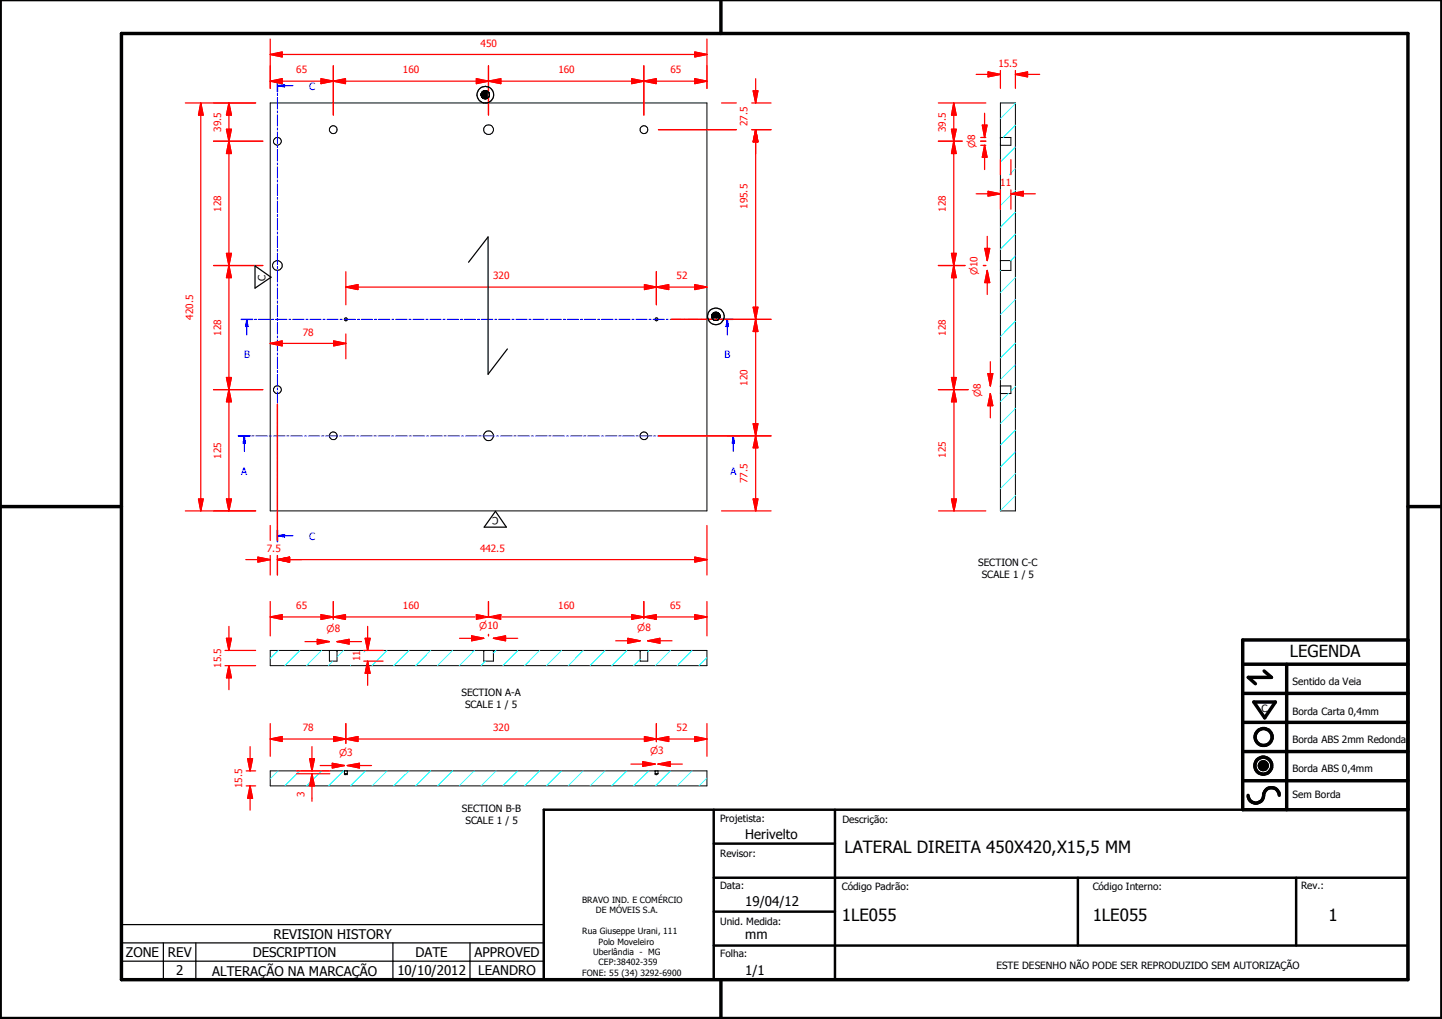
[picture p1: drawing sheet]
<svg xmlns="http://www.w3.org/2000/svg" width="297mm" height="210mm" viewBox="0 0 297 210" stroke-linecap="round" stroke-linejoin="round" font-family="sans-serif">
<g fill="none" stroke="#000" stroke-width=".21">
<path d="M99.1 19.3l.1-.1-.1 .6zM99.1 19.3v.5zM99.1 19.3v.4zM99.1 19.3v.3zM99.1 19.4v.2zM99.2 19.1v.8zM99.2 19.2v.7zM99.3 19l.1-.1-.1 1.1zM99.3 19v1zM99.3 19l-.1 .9zM99.4 18.9v1.2zM99.4 18.9v1.3z"/>
<path d="M99.5 18.8v1.4zM99.5 18.8v1.5zM99.6 18.8l.1-.1-.1 1.6zM99.6 18.8l-.1 1.5zM99.7 18.7v1.6zM99.7 18.7v1.6h-.1zM99.8 18.7v1.6zM99.8 18.7l-.1 1.6zM99.9 18.7h.1l-.1 1.7zM99.9 18.7v1.7zM100 18.7v1.7h-.1zM100 18.7v1.7z"/>
<path d="M100 18.7h.2l-.2 1.7zM100.2 18.7v1.6l-.2 .1zM100.2 18.7v1.6zM100.3 18.8l-.1 1.5zM100.3 18.8h.1l-.1 1.5zM100.4 18.8v1.5h-.1zM100.4 18.8v1.5zM100.5 18.8l-.1 1.5zM100.5 18.8v1.4zM100.5 18.9v1.3zM100.6 18.9l-.1 1.3zM100.6 18.9v1.2z"/>
<path d="M100.7 19l-.1 1.1zM100.7 19v1zM100.7 19.1v.9zM100.7 19.1v.8zM100.7 19.2v.7zM100.8 19.3l-.1 .6zM100.8 19.3v.5zM100.8 19.3v.4zM100.8 19.4v.3zM100.8 19.4v.2zM55.7 21.2h89.9v84h-89.9zM206.1 28.3h.1"/>
<path d="M206.1 28.3h2.1v1.6h-2.1M206.1 21.2h3.1v84h-3.1zM206.1 53.7h2.1v2h-2.1M70.9 65.7l.4-.2 .2 .2v.2l-.3 .2-.3-.2zM135 65.5a.31 .31 0 0 1 .5 .1 .31 .31 0 0 1-.1 .4 .31 .31 0 0 1-.4-.1zM146.6 64.9v.5zM146.6 65v.4zM146.6 65v.2zM146.6 65.1v.1zM146.7 64.8v.7zM146.7 64.8l-.1 .6zM146.7 64.7v.9z"/>
<path d="M146.7 64.7v.8zM146.8 64.6v1.1zM146.8 64.6l-.1 1zM146.9 64.6v1.1zM146.9 64.5v1.3zM146.9 64.5v1.2zM147 64.5v1.4zM147 64.4v1.5zM147.1 64.4v1.5zM147.1 64.4l-.1 1.5zM147.2 64.3v1.7zM147.3 64.3v1.7z"/>
<path d="M147.4 64.3h.1l-.1 1.7zM147.4 64.3l-.1 1.7zM147.5 64.3v1.7h-.1zM147.5 64.3v1.7zM147.5 64.3h.2l-.2 1.7zM147.7 64.3v1.7h-.2zM147.7 64.3v1.7zM147.8 64.4l-.1 1.6zM147.8 64.4v1.5zM147.9 64.4l-.1 1.5zM147.9 64.4v1.5zM148 64.5l-.1 1.4z"/>
<path d="M148 64.5v1.4zM148 64.5v1.3zM148.1 64.6l-.1 1.2zM148.1 64.6v1.1zM148.2 64.6l-.1 1.1zM148.2 64.6v1.1zM148.2 64.7v1zM148.2 64.7v.9zM148.2 64.8v.8zM148.2 64.8v.7zM148.2 64.9v.6zM148.2 64.9v.5z"/>
<path d="M148.3 65l-.1 .4zM148.3 65v.4zM148.3 65.1v.3zM148.3 65.1v.1zM206.1 79.5h.1M206.1 79.5h2.1v1.6h-2.1M55.7 134h89.9v3.1h-89.9zM67.9 134h.1M67.9 134v2.2h1.5v-2.2M69.4 134h.1M99.6 134h.1M99.6 134v2.2h2v-2.2"/>
<path d="M101.6 134h.1M131.9 134h.1M131.9 134v2.2h1.5v-2.2M133.4 134h.1M55.7 158.8h89.9v3.1h-89.9zM70.9 158.8h.1M70.9 159.4h.1M70.9 158.8v.6M70.9 159.4l.3 .2 .3-.2M70.9 159.4h.6M71.5 158.8h.1M71.5 159.4h.1"/>
<path d="M71.5 158.8v.6M135 159.4h.1M135 158.8h.1M135 158.8v.6M135 159.4l.2 .2 .3-.2M135 159.4h.5M135.5 158.8v.6M259.4 157.6l1.6 .1zM259.4 157.7l1.6 .1zM259.4 157.8l1.6 .1zM259.4 157.9h1.6v.1zM259.4 157.9l1.6 .1h-1.5z"/>
<path d="M259.4 157.6h1.6zM259.5 158h1.5zM259.5 158l1.4 .1zM259.5 157.5l1.5 .1zM259.5 158.1h1.4zM259.5 157.4l1.5 .1zM259.5 158.1l1.4 .1zM259.5 157.3l1.4 .1zM259.6 158.2h1.3zM259.6 158.2h1.2zM259.6 157.2l1.3 .1zM259.6 158.2l1.2 .1z"/>
<path d="M259.6 157.2h1.3zM259.7 158.3h1.1zM259.7 158.3l1 .1zM259.7 157.1l1.1 .1zM259.7 157.1h1.1zM259.8 158.4h.9zM259.8 158.4h.8zM259.8 157.1h1zM259.8 157.1h.9zM259.8 158.4l.8 .1zM259.8 157l.9 .1zM259.8 157h.8z"/>
<path d="M259.9 158.5h.7zM259.9 158.5h.6zM259.9 157h.7zM260 158.5h.5zM260 158.5h.4zM260 157h.6zM260.1 158.5h.3zM260.1 158.5h.2zM260.1 156.9l.4 .1zM260.1 156.9h.3zM260.1 156.9h.2z"/>
<circle cx="57.1" cy="29.1" r=".82"/>
<circle cx="68.6" cy="26.7" r=".8"/>
<circle cx="100.6" cy="26.7" r="1.01"/>
<circle cx="132.6" cy="26.7" r=".81"/>
<circle cx="57.1" cy="54.7" r=".99"/>
<circle cx="57.1" cy="80.3" r=".81"/>
<circle cx="68.6" cy="89.8" r=".81"/>
<circle cx="100.6" cy="89.8" r="1.01"/>
<circle cx="132.6" cy="89.8" r=".81"/>
</g>
<g fill="#000">
<path d="M99.1 19.3l.1-.1-.1 .6zM99.1 19.3v.5zM99.1 19.3v.4zM99.1 19.3v.3zM99.1 19.4v.2zM99.3 19l-.1 .9zM99.2 19.1v.8zM99.2 19.2v.7zM99.9 18.7h.1l-.1 1.7zM100 18.7v1.7h-.1zM100 18.7v1.7zM100 18.7h.2l-.2 1.7z"/>
<path d="M100.2 18.7v1.6l-.2 .1zM100.2 18.7v1.6zM100.3 18.8l-.1 1.5zM100.3 18.8h.1l-.1 1.5zM100.4 18.8v1.5h-.1zM100.4 18.8v1.5zM100.5 18.8l-.1 1.5zM100.5 18.8v1.4zM100.5 18.9v1.3zM100.6 18.9l-.1 1.3zM100.6 18.9v1.2zM100.7 19l-.1 1.1z"/>
<path d="M100.7 19v1zM100.7 19.1v.9zM100.7 19.1v.8zM100.7 19.2v.7zM100.8 19.3l-.1 .6zM100.8 19.3v.5zM100.8 19.3v.4zM100.8 19.4v.3zM100.8 19.4v.2zM99.3 19l.1-.1-.1 1.1zM99.3 19v1zM99.4 18.9v1.2z"/>
<path d="M99.4 18.9v1.3zM99.5 18.8v1.4zM99.5 18.8v1.5zM99.6 18.8l.1-.1-.1 1.6zM99.6 18.8l-.1 1.5zM99.7 18.7v1.6zM99.7 18.7v1.6h-.1zM99.8 18.7v1.6zM99.8 18.7l-.1 1.6zM99.9 18.7v1.7zM146.7 64.8l-.1 .6zM146.6 64.9v.5z"/>
<path d="M146.6 65v.4zM146.6 65v.2zM146.6 65.1v.1zM146.7 64.7v.8zM146.7 64.8v.7zM146.8 64.6l-.1 1zM146.7 64.7v.9zM146.8 64.6v1.1zM146.9 64.5v1.2zM146.9 64.6v1.1zM146.9 64.5v1.3zM147 64.5v1.4z"/>
<path d="M147 64.4v1.5zM147.1 64.4v1.5zM147.1 64.4l-.1 1.5zM147.2 64.3v1.7zM147.3 64.3v1.7zM147.4 64.3h.1l-.1 1.7zM147.4 64.3l-.1 1.7zM147.5 64.3v1.7h-.1zM147.5 64.3v1.7zM147.5 64.3h.2l-.2 1.7zM147.7 64.3v1.7h-.2zM147.7 64.3v1.7z"/>
<path d="M147.8 64.4l-.1 1.6zM147.8 64.4v1.5zM147.9 64.4l-.1 1.5zM147.9 64.4v1.5zM148 64.5l-.1 1.4zM148 64.5v1.4zM148 64.5v1.3zM148.1 64.6l-.1 1.2zM148.1 64.6v1.1zM148.2 64.6l-.1 1.1zM148.2 64.6v1.1zM148.2 64.7v1z"/>
<path d="M148.2 64.7v.9zM148.2 64.8v.8zM148.2 64.8v.7zM148.2 64.9v.6zM148.2 64.9v.5zM148.3 65l-.1 .4zM148.3 65v.4zM148.3 65.1v.3zM148.3 65.1v.1zM259.4 157.6h1.6zM259.5 157.5l1.5 .1zM259.5 157.4l1.5 .1z"/>
<path d="M259.5 157.3l1.4 .1zM259.6 157.2l1.3 .1zM259.6 157.2h1.3zM259.7 157.1l1.1 .1zM259.7 157.1h1.1zM259.8 157.1h1zM259.8 157.1h.9zM259.8 157l.9 .1zM259.8 157h.8zM259.9 157h.7zM260 157h.6zM260.1 156.9l.4 .1z"/>
<path d="M260.1 156.9h.3zM260.1 156.9h.2zM260.1 158.5h.2zM260 158.5h.4zM260.1 158.5h.3zM259.9 158.5h.6zM260 158.5h.5zM259.8 158.4l.8 .1zM259.9 158.5h.7zM259.8 158.4h.8zM259.7 158.3l1 .1zM259.8 158.4h.9z"/>
<path d="M259.6 158.2l1.2 .1zM259.7 158.3h1.1zM259.6 158.2h1.2zM259.5 158.1l1.4 .1zM259.6 158.2h1.3zM259.5 158l1.4 .1zM259.5 158.1h1.4zM259.4 157.9l1.6 .1h-1.5zM259.5 158h1.5zM259.4 157.6l1.6 .1zM259.4 157.7l1.6 .1zM259.4 157.8l1.6 .1z"/>
<path d="M259.4 157.9h1.6v.1z"/>
</g>
<g fill="none" stroke="#000" stroke-width=".71">
<path d="M148.5 0v6.9M297 -.1v209.9h-297v-209.9M25 6.9h265v194.9h-265zM0 104.4h25M290 104.4h7M256 136.8h34M260.4 138.2l1.5 1.3h-4.8l1.5 1.3M265 136.8v30M290 131.8h-34v35h34M256 154.8h34M256 148.8h34M256 142.8h34"/>
<path d="M258.3 144.6h4.4l-2.2 3.3zM256 160.8h34M257.1 163.8a1.62 1.62 0 0 0 1.8 1.6 1.62 1.62 0 0 0 1.4-1.9 1.63 1.63 0 0 1 1.7-1.2 1.63 1.63 0 0 1 1.5 1.5M148.5 201.8v8"/>
<circle cx="260.2" cy="157.7" r="1.76"/>
<circle cx="260.2" cy="157.7" r=".82"/>
<circle cx="260.3" cy="151.8" r="1.76"/>
</g>
<path d="M112 166.8h178v35h-178zM147 173.8h25M147 166.8v35M172 166.8v35M147 194.8h143M147 180.8h143M147 187.8h25M222 180.8v14M267 180.8v14" fill="none" stroke="#000" stroke-width=".51"/>
<g fill="none" stroke="#00f" stroke-width=".21">
<path d="M49.1 89.8h2.4M50.3 89.8v1.5M51.9 89.8h.4M52.7 89.8h2.4M55.5 89.8h.4M56.3 89.8h2.4M59.1 89.8h.4M59.9 89.8h2.4M62.7 89.8h.4M63.5 89.8h2.4M66.2 89.8h.5M67.1 89.8h2.4"/>
<path d="M69.9 89.8h.4M70.7 89.8h2.4M73.5 89.8h.4M74.3 89.8h2.4M77 89.8h.5M77.9 89.8h2.4M80.7 89.8h.4M81.5 89.8h2.4M84.3 89.8h.4M85.1 89.8h2.4M87.8 89.8h.5M88.7 89.8h2.4"/>
<path d="M91.5 89.8h.4M92.3 89.8h2.4M95.1 89.8h.4M95.9 89.8h2.4M98.6 89.8h.5M99.5 89.8h2.4M102.3 89.8h.4M103.1 89.8h2.4M105.9 89.8h.4M106.7 89.8h2.4M109.4 89.8h.5M110.3 89.8h2.4"/>
<path d="M113.1 89.8h.4M113.9 89.8h2.4M116.7 89.8h.4M117.5 89.8h2.4M120.2 89.8h.5M121.1 89.8h2.4M123.9 89.8h.4M124.7 89.8h2.4M127.5 89.8h.4M128.3 89.8h2.4M131 89.8h.5M131.9 89.8h2.4"/>
<path d="M134.7 89.8h.4M135.5 89.8h2.4M138.3 89.8h.4M139.1 89.8h2.4M141.9 89.8h.4M142.7 89.8h2.4M145.5 89.8h.4M146.3 89.8h2.4M149.1 89.8h.4M149.9 89.8h2.4"/>
</g>
<path d="M49.1 89.8h2.4M149.9 89.8h2.4" fill="none" stroke="#00f" stroke-width=".3"/>
<path d="M50.3 89.8l.2 1.5h-.4z" fill="#00f"/>
<path d="M50.3 89.8l.2 1.5h-.4zM50.3 91.3v1.7M151 89.8v1.5" fill="none" stroke="#00f" stroke-width=".21"/>
<path d="M151 89.8l.3 1.5h-.5z" fill="#00f"/>
<g fill="none" stroke="#00f" stroke-width=".21">
<path d="M49.7 65.8h2.3M50.8 65.8v1.5M52.4 65.8h.5M53.2 65.8h2.3M55.9 65.8h.5M56.7 65.8h2.4M59.5 65.8h.4M60.3 65.8h2.3M63 65.8h.5M63.8 65.8h2.4M66.5 65.8h.5M67.3 65.8h2.4"/>
<path d="M70.1 65.8h.4M70.9 65.8h2.3M73.6 65.8h.5M74.4 65.8h2.3M77.1 65.8h.5M77.9 65.8h2.4M80.7 65.8h.4M81.5 65.8h2.4M84.2 65.8h.5M85 65.8h2.4M87.7 65.8h.5M88.6 65.8h2.3"/>
<path d="M91.3 65.8h.4M92.1 65.8h2.3M94.8 65.8h.5M95.6 65.8h2.4M98.3 65.8h.5M99.1 65.8h2.4M101.9 65.8h.4M102.7 65.8h2.4M105.4 65.8h.5M106.3 65.8h2.3M108.9 65.8h.5M109.8 65.8h2.3"/>
<path d="M112.5 65.8h.4M113.3 65.8h2.4M116 65.8h.5M116.8 65.8h2.4M119.5 65.8h.5M120.4 65.8h2.3M123.1 65.8h.4M123.9 65.8h2.4M126.6 65.8h.5M127.5 65.8h2.3M130.1 65.8h.5M131 65.8h2.3"/>
<path d="M133.7 65.8h.5M134.5 65.8h2.4M137.2 65.8h.5M138 65.8h2.4M140.8 65.8h.4M141.6 65.8h2.3M144.3 65.8h.4M145.1 65.8h2.4M147.8 65.8h.5M148.7 65.8h2.3M151 89.8l.3 1.5h-.5zM151 91.3v1.7"/>
</g>
<g fill="none" stroke="#0ff" stroke-width=".21">
<path d="M57.3 134l-1.6 1.6M61.8 134l-3.1 3.1M66.2 134l-3 3.1M68.5 136.2l-.9 .9M70.8 134l-1.4 1.3M72.2 137v.1M75.3 134l-.4 .3M79.7 134l-3.1 3.1M84.2 134l-3.1 3.1M88.7 134l-3.1 3.1M93.2 134l-3.1 3.1M97.7 134l-3.1 3.1"/>
<path d="M100 136.2l-.9 .9M102.2 134l-.6 .5M106.7 134l-3.1 3.1M111.2 134l-3.1 3.1M115.7 134l-3.1 3.1M120.1 134l-3.1 3.1M124.6 134l-3.1 3.1M129.1 134l-3.1 3.1M131.9 135.8l-1.4 1.3M133.6 134l-.2 .2M138.1 134l-3.1 3.1M142.6 134l-3.1 3.1"/>
<path d="M145.6 135.5l-1.6 1.6"/>
</g>
<path d="M49.7 65.8h2.3M148.7 65.8h2.3" fill="none" stroke="#00f" stroke-width=".3"/>
<path d="M50.8 65.8l.3 1.5h-.5z" fill="#00f"/>
<path d="M50.8 65.8l.3 1.5h-.5zM50.8 67.3v1.7M149.8 65.8v1.5" fill="none" stroke="#00f" stroke-width=".21"/>
<path d="M149.8 65.8l.3 1.5h-.5z" fill="#00f"/>
<g fill="none" stroke="#00f" stroke-width=".21">
<path d="M57.1 16.5v2.4M57.1 19.3v.4M57.1 17.7h1.5M57.1 20.1v2.3M57.1 22.8v.4M57.1 23.6v2.4M57.1 26.4v.4M57.1 27.2v2.3M57.1 29.9v.5M57.1 30.8v2.3M57.1 33.5v.5M57.1 34.3v2.4"/>
<path d="M57.1 37.1v.4M57.1 37.9v2.4M57.1 40.6v.5M57.1 41.4v2.4M57.1 44.2v.5M57.1 45v2.4M57.1 47.8v.4M57.1 48.6v2.4M57.1 51.4v.4M57.1 52.2v2.3M57.1 54.9v.4M57.1 55.7v2.4"/>
<path d="M57.1 58.5v.4M57.1 59.3v2.3M57.1 62v.5M57.1 62.9v2.3M57.1 65.6v.4M57.1 66.4v2.4M57.1 69.2v.4M57.1 70v2.3M57.1 72.7v.5M57.1 73.5v2.4M57.1 76.3v.5M57.1 77.1v2.4"/>
<path d="M57.1 79.9v.4M149.8 65.8l.3 1.5h-.5zM149.8 67.3v1.7M57.1 80.7v2.4M57.1 83.4v.5M57.1 84.2v2.4M57.1 87v.4M57.1 87.8v2.4M57.1 90.6v.4M57.1 91.4v2.4M57.1 94.1v.5M57.1 95v2.3"/>
<path d="M57.1 97.7v.4M57.1 98.5v2.4M57.1 101.3v.4M57.1 102.1v2.3M57.1 104.8v.4M57.1 105.6v2.4M57.1 108.4v.4M57.1 109.2v2.4"/>
</g>
<g fill="none" stroke="#0ff" stroke-width=".21">
<path d="M57.3 158.8l-1.6 1.6M61.8 158.8l-3.1 3.1M66.2 158.8l-3 3.1M70.8 158.8l-3.2 3.1M75.3 158.8l-3.1 3.1M79.7 158.8l-3.1 3.1M84.2 158.8l-3.1 3.1M88.7 158.8l-3.1 3.1M93.2 158.8l-3.1 3.1M97.7 158.8l-3.1 3.1M102.2 158.8l-3.1 3.1M106.7 158.8l-3.1 3.1"/>
<path d="M111.2 158.8l-3.1 3.1M115.7 158.8l-3.1 3.1M120.1 158.8l-3.1 3.1M124.6 158.8l-3.1 3.1M129.1 158.8l-3.1 3.1M133.6 158.8l-3.1 3.1M138.1 158.8l-3.1 3.1M142.6 158.8l-3.1 3.1M145.6 160.2l-1.6 1.7"/>
</g>
<path d="M57.1 16.5v2.4M57.1 109.2v2.4" fill="none" stroke="#00f" stroke-width=".3"/>
<path d="M57.1 17.7l1.5-.3v.5z" fill="#00f"/>
<path d="M57.1 17.7l1.5-.3v.5zM58.6 17.7h1.8M57.1 110.4h1.5" fill="none" stroke="#00f" stroke-width=".21"/>
<path d="M57.1 110.4l1.5-.3v.5z" fill="#00f"/>
<path d="M57.1 110.4l1.5-.3v.5zM58.6 110.4h1.8" fill="none" stroke="#00f" stroke-width=".21"/>
<g fill="none" stroke="#0ff" stroke-width=".21">
<path d="M209.2 39.2l-3.1 3.1M209.2 30.3l-3.1 3.1M209.2 25.8l-2.5 2.5M209.2 21.3l-3.1 3.1M209.2 34.8l-1.3 1.2M206.2 55.7l-.1 .1M209.2 57.2l-3.1 3.1M209.2 52.7l-1 1M209.2 48.2l-3.1 3.2M209.2 43.7l-3.1 3.1M209.2 79.6l-1 .9M209.2 75.1l-3.1 3.1"/>
<path d="M209.2 70.7l-3.1 3M209.2 66.2l-3.1 3.1M209.2 61.7l-3.1 3.1M207.7 81.1l-1.6 1.6M209.2 97.6l-3.1 3.1M209.2 93.1l-3.1 3.1M209.2 88.6l-3.1 3.1M209.2 84.1l-3.1 3.1M209.2 102.1l-3.1 3.1"/>
</g>
<path d="M55.7 11.2h2.4" fill="none" stroke="#f00" stroke-width=".25"/>
<path d="M55.7 11.2l2.4-.5v1z" fill="#f00"/>
<path d="M55.7 11.2l2.4-.5v1zM143.1 11.2h2.5" fill="none" stroke="#f00" stroke-width=".25"/>
<path d="M143.1 10.7l2.5 .5-2.5 .5z" fill="#f00"/>
<path d="M55.7 8v10.2M55.7 16.7h2.4M58.1 11.2h85M143.1 10.7l2.5 .5-2.5 .5zM145.6 8v10.2" fill="none" stroke="#f00" stroke-width=".25"/>
<path d="M55.7 16.7l2.4-.5v1z" fill="#f00"/>
<path d="M55.7 16.7l2.4-.5v1zM66.1 16.7h2.6" fill="none" stroke="#f00" stroke-width=".25"/>
<path d="M66.1 16.2l2.6 .5-2.6 .5z" fill="#f00"/>
<path d="M55.7 13.5v4.7M58.1 16.7h8M66.1 16.2l2.6 .5-2.6 .5zM68.7 16.7h2.5M68.7 13.5v10.2" fill="none" stroke="#f00" stroke-width=".25"/>
<path d="M68.7 16.7l2.5-.5v1z" fill="#f00"/>
<path d="M68.7 16.7l2.5-.5v1zM98.1 16.7h2.5" fill="none" stroke="#f00" stroke-width=".25"/>
<path d="M98.1 16.2l2.5 .5-2.5 .5z" fill="#f00"/>
<path d="M68.7 13.5v10.2M71.2 16.7h26.9M98.1 16.2l2.5 .5-2.5 .5zM100.6 16.7h2.6M100.6 13.5v10.2" fill="none" stroke="#f00" stroke-width=".25"/>
<path d="M100.6 16.7l2.6-.5v1z" fill="#f00"/>
<path d="M100.6 16.7l2.6-.5v1zM130.1 16.7h2.5" fill="none" stroke="#f00" stroke-width=".25"/>
<path d="M130.1 16.2l2.5 .5-2.5 .5z" fill="#f00"/>
<path d="M100.6 13.5v10.2M103.2 16.7h26.9M130.1 16.2l2.5 .5-2.5 .5zM132.6 16.7h2.6M132.6 13.5v10.2" fill="none" stroke="#f00" stroke-width=".25"/>
<path d="M132.6 16.7l2.6-.5v1z" fill="#f00"/>
<path d="M132.6 16.7l2.6-.5v1zM143.1 16.7h2.5" fill="none" stroke="#f00" stroke-width=".25"/>
<path d="M143.1 16.2l2.5 .5-2.5 .5z" fill="#f00"/>
<path d="M132.6 13.5v10.2M135.2 16.7h7.9M143.1 16.2l2.5 .5-2.5 .5zM145.6 13.5v4.7M155.7 102.8v2.4" fill="none" stroke="#f00" stroke-width=".25"/>
<path d="M155.1 102.8h1l-.4 2.4z" fill="#f00"/>
<path d="M155.7 89.8v2.4M155.1 102.8h1l-.4 2.4z" fill="none" stroke="#f00" stroke-width=".25"/>
<path d="M155.7 89.8l.4 2.4h-1z" fill="#f00"/>
<path d="M135.6 89.8h23.2M155.7 89.8l.4 2.4h-1zM155.7 87.3v2.5M155.7 92.2v10.6M148.6 105.2h10.2" fill="none" stroke="#f00" stroke-width=".25"/>
<path d="M155.1 87.3h1l-.4 2.5z" fill="#f00"/>
<path d="M155.7 65.8v2.5M155.1 87.3h1l-.4 2.5z" fill="none" stroke="#f00" stroke-width=".25"/>
<path d="M155.7 65.8l.4 2.5h-1z" fill="#f00"/>
<path d="M138.3 65.8h20.5M155.7 65.8l.4 2.5h-1zM155.7 63.3v2.5M155.7 68.3v19M135.6 89.8h23.2" fill="none" stroke="#f00" stroke-width=".25"/>
<path d="M155.1 63.3h1l-.4 2.5z" fill="#f00"/>
<path d="M155.7 26.7v2.5M155.1 63.3h1l-.4 2.5z" fill="none" stroke="#f00" stroke-width=".25"/>
<path d="M155.7 26.7l.4 2.5h-1z" fill="#f00"/>
<path d="M135.6 26.7h16.1M154.9 26.7h3.9M155.7 26.7l.4 2.5h-1zM155.7 26.7v36.6M138.3 65.8h20.5" fill="none" stroke="#f00" stroke-width=".25"/>
<path d="M155.7 26.7l.4 2.5h-1z" fill="#f00"/>
<path d="M155.7 18.7v2.5M155.7 26.7l.4 2.5h-1z" fill="none" stroke="#f00" stroke-width=".25"/>
<path d="M155.1 18.7h1l-.4 2.5z" fill="#f00"/>
<path d="M155.1 18.7h1l-.4 2.5zM155.7 16.2v2.5M135.6 26.7h16.1M148.6 21.2h3.1M154.9 21.2h3.9M154.9 26.7h3.9M155.7 29.2v2.5M47.2 102.8v2.4" fill="none" stroke="#f00" stroke-width=".25"/>
<path d="M46.6 102.8h1.1l-.5 2.4z" fill="#f00"/>
<path d="M47.2 80.3v2.5M46.6 102.8h1.1l-.5 2.4z" fill="none" stroke="#f00" stroke-width=".25"/>
<path d="M47.2 80.3l.5 2.5h-1.1z" fill="#f00"/>
<path d="M47.2 77.8v2.5M44 80.3h10.1M47.2 80.3l.5 2.5h-1.1zM47.2 82.8v20M44 105.2h8.7" fill="none" stroke="#f00" stroke-width=".25"/>
<path d="M46.6 77.8h1.1l-.5 2.5z" fill="#f00"/>
<path d="M47.2 54.7v2.5M46.6 77.8h1.1l-.5 2.5z" fill="none" stroke="#f00" stroke-width=".25"/>
<path d="M47.2 54.7l.5 2.5h-1.1z" fill="#f00"/>
<path d="M44 54.7h10.1M47.2 54.7l.5 2.5h-1.1zM47.2 52.2v2.5M47.2 57.2v20.6M44 80.3h10.1" fill="none" stroke="#f00" stroke-width=".25"/>
<path d="M46.6 52.2h1.1l-.5 2.5z" fill="#f00"/>
<path d="M47.2 29.1v2.5M46.6 52.2h1.1l-.5 2.5z" fill="none" stroke="#f00" stroke-width=".25"/>
<path d="M47.2 29.1l.5 2.5h-1.1z" fill="#f00"/>
<path d="M44 29.1h10.1M47.2 29.1l.5 2.5h-1.1zM47.2 26.6v2.5M47.2 31.6v20.6M44 54.7h10.1" fill="none" stroke="#f00" stroke-width=".25"/>
<path d="M46.6 26.6h1.1l-.5 2.5z" fill="#f00"/>
<path d="M46.6 26.6h1.1l-.5 2.5zM47.2 21.2v2.5" fill="none" stroke="#f00" stroke-width=".25"/>
<path d="M47.2 21.2l.5 2.5h-1.1z" fill="#f00"/>
<path d="M44 21.2h8.7M44 29.1h10.1M47.2 21.2l.5 2.5h-1.1zM47.2 23.7v2.9M41.4 102.8v2.4" fill="none" stroke="#f00" stroke-width=".25"/>
<path d="M40.9 102.8h1l-.5 2.4z" fill="#f00"/>
<path d="M41.4 21.2v2.5M40.9 102.8h1l-.5 2.4z" fill="none" stroke="#f00" stroke-width=".25"/>
<path d="M41.4 21.2l.5 2.5h-1z" fill="#f00"/>
<path d="M38.2 21.2h14.5M41.4 21.2l.5 2.5h-1zM41.4 23.7v79.1M38.2 105.2h14.5M53.1 115.3h2.6" fill="none" stroke="#f00" stroke-width=".25"/>
<path d="M53.1 114.8l2.6 .5-2.6 .5z" fill="#f00"/>
<path d="M53.1 114.8l2.6 .5-2.6 .5zM57.1 115.3h2.5" fill="none" stroke="#f00" stroke-width=".25"/>
<path d="M57.1 115.3l2.5-.5v1z" fill="#f00"/>
<path d="M57.1 83.3v28M50.6 115.3h2.5M55.7 108.2v3.1M55.7 114.4v4M57.1 115.3l2.5-.5v1zM57.1 115.3h5M57.1 114.4v4" fill="none" stroke="#f00" stroke-width=".25"/>
<path d="M57.1 115.3l2.5-.5v1z" fill="#f00"/>
<path d="M57.1 115.3l2.5-.5v1zM143.1 115.3h2.5" fill="none" stroke="#f00" stroke-width=".25"/>
<path d="M143.1 114.8l2.5 .5-2.5 .5z" fill="#f00"/>
<path d="M55.7 70.7h2.4M57.1 83.3v28M57.1 114.4v4M59.6 115.3h83.5M143.1 114.8l2.5 .5-2.5 .5zM145.6 108.2v10.2" fill="none" stroke="#f00" stroke-width=".25"/>
<path d="M55.7 70.7l2.4-.5v1z" fill="#f00"/>
<path d="M55.7 70.7l2.4-.5v1zM68.7 70.7h2.5" fill="none" stroke="#f00" stroke-width=".25"/>
<path d="M68.7 70.2l2.5 .5-2.5 .5z" fill="#f00"/>
<path d="M71.2 59.1h2.5M58.1 70.7h10.6M68.7 70.2l2.5 .5-2.5 .5zM71.2 68.8v5.1" fill="none" stroke="#f00" stroke-width=".25"/>
<path d="M71.2 59.1l2.5-.5v1z" fill="#f00"/>
<path d="M71.2 59.1l2.5-.5v1zM132.8 59.1h2.4" fill="none" stroke="#f00" stroke-width=".25"/>
<path d="M132.8 58.6l2.4 .5-2.4 .5z" fill="#f00"/>
<path d="M71.2 56v6.8M73.7 59.1h59.1M132.8 58.6l2.4 .5-2.4 .5zM135.2 59.1h2.5M135.2 56v6.8" fill="none" stroke="#f00" stroke-width=".25"/>
<path d="M135.2 59.1l2.5-.5v1z" fill="#f00"/>
<path d="M135.2 59.1l2.5-.5v1zM143.1 59.1h2.5" fill="none" stroke="#f00" stroke-width=".25"/>
<path d="M143.1 58.6l2.5 .5-2.5 .5z" fill="#f00"/>
<path d="M135.2 56v6.8M137.7 59.1h5.4M143.1 58.6l2.5 .5-2.5 .5zM69.4 132.2h2.5" fill="none" stroke="#f00" stroke-width=".25"/>
<path d="M69.4 132.2l2.5-.5v1z" fill="#f00"/>
<path d="M65.4 132.2h2.5M69.4 132.2l2.5-.5v1z" fill="none" stroke="#f00" stroke-width=".25"/>
<path d="M65.4 131.7l2.5 .5-2.5 .5z" fill="#f00"/>
<path d="M62.8 132.2h2.6M65.4 131.7l2.5 .5-2.5 .5zM71.9 132.2h2.6M101.6 131.5h2.5" fill="none" stroke="#f00" stroke-width=".25"/>
<path d="M101.6 131.5l2.5-.5v1z" fill="#f00"/>
<path d="M97.2 131.5h2.4M101.6 131.5l2.5-.5v1z" fill="none" stroke="#f00" stroke-width=".25"/>
<path d="M97.2 131l2.4 .5-2.4 .5z" fill="#f00"/>
<path d="M94.7 131.5h2.5M97.2 131l2.4 .5-2.4 .5zM104.1 131.5h2.5M133.4 132h2.5" fill="none" stroke="#f00" stroke-width=".25"/>
<path d="M133.4 132l2.5-.5v1z" fill="#f00"/>
<path d="M129.3 132h2.6M133.4 132l2.5-.5v1z" fill="none" stroke="#f00" stroke-width=".25"/>
<path d="M129.3 131.5l2.6 .5-2.6 .5z" fill="#f00"/>
<path d="M126.8 132h2.5M129.3 131.5l2.6 .5-2.6 .5zM135.9 132h2.5M143.1 127.1h2.5" fill="none" stroke="#f00" stroke-width=".25"/>
<path d="M143.1 126.6l2.5 .5-2.5 .5z" fill="#f00"/>
<path d="M132.6 127.1h2.6M143.1 126.6l2.5 .5-2.5 .5z" fill="none" stroke="#f00" stroke-width=".25"/>
<path d="M132.6 127.1l2.6-.5v1z" fill="#f00"/>
<path d="M130.1 127.1h2.5M132.6 127.1l2.6-.5v1zM132.6 127.1l2.6-.5v1h-.4M132.6 127.1l1.6 .3M132.6 123.9v3.5M135.2 127.1h7.9M145.6 123.9v7.1" fill="none" stroke="#f00" stroke-width=".25"/>
<path d="M130.1 126.6l2.5 .5-2.5 .5z" fill="#f00"/>
<path d="M130.1 126.6l2.5 .5-2.5 .5zM132.6 127.1l-2.5-.5v1" fill="none" stroke="#f00" stroke-width=".25"/>
<path d="M100.6 127.1l2.6-.5v1z" fill="#f00"/>
<path d="M68.7 127.1h2.5M100.6 127.1l2.6-.5v1zM100.6 123.9v3M100.6 130.7v.3M101.7 126.9l1.5-.3v.3M103.4 127.1h26.7M130.4 127.6h-.3M132.6 127.1l-1.5 .3M132.6 123.9v3.5" fill="none" stroke="#f00" stroke-width=".25"/>
<path d="M68.7 127.1l2.5-.5v1z" fill="#f00"/>
<path d="M68.7 127.1l2.5-.5v1z" fill="none" stroke="#f00" stroke-width=".25"/>
<path d="M98.1 126.6l2.5 .5-2.5 .5z" fill="#f00"/>
<path d="M55.7 127.1h2.4M68.7 123.9v3.7M71.2 127.1h26.7M98.1 126.6l2.5 .5-2.5 .5zM98.1 126.9v-.3l1.5 .3M100.6 123.9v3M100.6 130.7v.3" fill="none" stroke="#f00" stroke-width=".25"/>
<path d="M55.7 127.1l2.4-.5v1z" fill="#f00"/>
<path d="M55.7 127.1l2.4-.5v1zM66.1 127.1h2.6" fill="none" stroke="#f00" stroke-width=".25"/>
<path d="M66.1 126.6l2.6 .5-2.6 .5z" fill="#f00"/>
<path d="M55.7 123.9v7.1M58.1 127.1h8M66.1 126.6l2.6 .5-2.6 .5zM68.7 123.9v3.7M75.7 131.5v2.5" fill="none" stroke="#f00" stroke-width=".25"/>
<path d="M75.2 131.5h1l-.5 2.5z" fill="#f00"/>
<path d="M75.2 131.5h1l-.5 2.5zM75.7 136.2v2.5" fill="none" stroke="#f00" stroke-width=".25"/>
<path d="M75.7 136.2l.5 2.5h-1z" fill="#f00"/>
<path d="M47.2 131.5v2.5M74.9 136.2h4M74.9 134h4M75.7 136.2l.5 2.5h-1zM75.7 129v2.5M75.7 138.7v2.5" fill="none" stroke="#f00" stroke-width=".25"/>
<path d="M46.6 131.5h1.1l-.5 2.5z" fill="#f00"/>
<path d="M46.6 131.5h1.1l-.5 2.5zM47.2 137.1v2.5" fill="none" stroke="#f00" stroke-width=".25"/>
<path d="M47.2 137.1l.5 2.5h-1.1z" fill="#f00"/>
<path d="M46.4 134h6.3M46.4 137.1h6.3M47.2 137.1l.5 2.5h-1.1zM47.2 129v2.5M47.2 139.6v2.5M71.5 157.7h2.5" fill="none" stroke="#f00" stroke-width=".25"/>
<path d="M71.5 157.7l2.5-.5v1z" fill="#f00"/>
<path d="M68.4 157.7h2.5M71.5 157.7l2.5-.5v1z" fill="none" stroke="#f00" stroke-width=".25"/>
<path d="M68.4 157.2l2.5 .5-2.5 .5z" fill="#f00"/>
<path d="M66 157.7h2.4M68.4 157.2l2.5 .5-2.5 .5zM74 157.7h2.5M135.5 157.4h2.5" fill="none" stroke="#f00" stroke-width=".25"/>
<path d="M135.5 157.4l2.5-.5v1z" fill="#f00"/>
<path d="M132.4 157.4h2.6M135.5 157.4l2.5-.5v1z" fill="none" stroke="#f00" stroke-width=".25"/>
<path d="M132.4 156.9l2.6 .5-2.6 .5z" fill="#f00"/>
<path d="M55.7 152.2h2.4M130 157.4h2.4M132.4 156.9l2.6 .5-2.6 .5zM138 157.4h2.5" fill="none" stroke="#f00" stroke-width=".25"/>
<path d="M55.7 152.2l2.4-.5v1z" fill="#f00"/>
<path d="M55.7 152.2l2.4-.5v1zM68.7 152.2h2.5" fill="none" stroke="#f00" stroke-width=".25"/>
<path d="M68.7 151.7l2.5 .5-2.5 .5z" fill="#f00"/>
<path d="M55.7 149.1v6.7M58.1 152.2h10.6M68.7 151.7l2.5 .5-2.5 .5zM71.2 152.2h2.5M71.2 149.1v4" fill="none" stroke="#f00" stroke-width=".25"/>
<path d="M71.2 152.2l2.5-.5v1z" fill="#f00"/>
<path d="M71.2 152.2l2.5-.5v1zM132.8 152.2h2.4" fill="none" stroke="#f00" stroke-width=".25"/>
<path d="M132.8 151.7l2.4 .5-2.4 .5z" fill="#f00"/>
<path d="M71.2 149.1v4M73.7 152.2h59.1M132.8 151.7l2.4 .5-2.4 .5zM135.2 149.1v3.7M143.1 152.2h2.5" fill="none" stroke="#f00" stroke-width=".25"/>
<path d="M143.1 151.7l2.5 .5-2.5 .5z" fill="#f00"/>
<path d="M135.2 152.2h2.5M143.1 151.7l2.5 .5-2.5 .5z" fill="none" stroke="#f00" stroke-width=".25"/>
<path d="M135.2 152.2l2.5-.5v1z" fill="#f00"/>
<path d="M64.3 159.4v2.5M135.2 152.2l2.5-.5v1zM135.2 149.1v3.7M137.7 152.2h5.4M145.6 149.1v6.7" fill="none" stroke="#f00" stroke-width=".25"/>
<path d="M64.3 159.4l.5 2.5h-1z" fill="#f00"/>
<path d="M64.3 159.4l.5 2.5h-1zM64.3 156.3v2.5" fill="none" stroke="#f00" stroke-width=".25"/>
<path d="M63.8 156.3h1l-.5 2.5z" fill="#f00"/>
<path d="M51.5 156.3v2.5M61.1 159.4h6.8M61.1 158.8h6.8M63.8 156.3h1l-.5 2.5zM64.3 153.8v2.5M64.3 161.9v3.2" fill="none" stroke="#f00" stroke-width=".25"/>
<path d="M51 156.3h1l-.5 2.5z" fill="#f00"/>
<path d="M51 156.3h1l-.5 2.5zM51.5 161.9v2.5" fill="none" stroke="#f00" stroke-width=".25"/>
<path d="M51.5 161.9l.5 2.5h-1z" fill="#f00"/>
<path d="M204 77v2.5M50.7 158.8h2M51.5 153.8v2.5M50.7 161.9h2M51.5 161.9l.5 2.5h-1zM51.5 164.4v2.5" fill="none" stroke="#f00" stroke-width=".25"/>
<path d="M203.5 77h1l-.5 2.5z" fill="#f00"/>
<path d="M203.5 77h1l-.5 2.5zM204 81.1v2.5" fill="none" stroke="#f00" stroke-width=".25"/>
<path d="M204 81.1l.5 2.5h-1z" fill="#f00"/>
<path d="M203.4 51.2v2.5M204 74.5v2.5M204 81.1l.5 2.5h-1zM204 83.6v2.5" fill="none" stroke="#f00" stroke-width=".25"/>
<path d="M202.9 51.2h1l-.5 2.5z" fill="#f00"/>
<path d="M202.9 51.2h1l-.5 2.5zM203.4 55.7v2.5" fill="none" stroke="#f00" stroke-width=".25"/>
<path d="M203.4 55.7l.5 2.5h-1z" fill="#f00"/>
<path d="M202.8 25.8v2.5M203.4 55.7l.5 2.5h-1zM203.4 48.7v2.5M203.4 58.2v2.5" fill="none" stroke="#f00" stroke-width=".25"/>
<path d="M202.3 25.8h1l-.5 2.5z" fill="#f00"/>
<path d="M202.3 25.8h1l-.5 2.5zM202.8 29.9v2.5" fill="none" stroke="#f00" stroke-width=".25"/>
<path d="M202.8 29.9l.5 2.5h-1z" fill="#f00"/>
<path d="M202 28.3h1.1M202 29.9h1.1M202.8 29.9l.5 2.5h-1zM202.8 23.3v2.5M202.8 32.4v2.5M208.2 39.9h2.6" fill="none" stroke="#f00" stroke-width=".25"/>
<path d="M208.2 39.9l2.6-.5v1z" fill="#f00"/>
<path d="M203.5 39.9h2.6M208.2 39.9l2.6-.5v1z" fill="none" stroke="#f00" stroke-width=".25"/>
<path d="M203.5 39.4l2.6 .5-2.6 .5z" fill="#f00"/>
<path d="M209.2 15.3h2.5M201.1 39.9h2.4M203.5 39.4l2.6 .5-2.6 .5zM206.1 32.9v3.1M206.1 39.1v4M208.2 32.9v3.1M208.2 39.1v4M210.8 39.9h2.5" fill="none" stroke="#f00" stroke-width=".25"/>
<path d="M209.2 15.3l2.5-.5v1z" fill="#f00"/>
<path d="M203.5 15.3h2.6M209.2 15.3l2.5-.5v1z" fill="none" stroke="#f00" stroke-width=".25"/>
<path d="M203.5 14.8l2.6 .5-2.6 .5z" fill="#f00"/>
<path d="M201.1 15.3h2.4M203.5 14.8l2.6 .5-2.6 .5zM206.1 14.5v3.7M209.2 14.5v3.7M211.7 15.3h2.5M196.5 21.2v2.5" fill="none" stroke="#f00" stroke-width=".25"/>
<path d="M196.5 21.2l.5 2.5h-1z" fill="#f00"/>
<path d="M196.5 21.2l.5 2.5h-1zM196.5 26.6v2.5" fill="none" stroke="#f00" stroke-width=".25"/>
<path d="M196 26.6h1l-.5 2.5z" fill="#f00"/>
<path d="M193.3 21.2h9.8M193.3 29.1h4.9M196 26.6h1l-.5 2.5zM196.5 23.7v2.9M196.5 29.1v2.5M202 29.1h1.1" fill="none" stroke="#f00" stroke-width=".25"/>
<path d="M196.5 29.1l.5 2.5h-1z" fill="#f00"/>
<path d="M196.5 29.1l.5 2.5h-1zM196.5 52.2v2.5" fill="none" stroke="#f00" stroke-width=".25"/>
<path d="M196 52.2h1l-.5 2.5z" fill="#f00"/>
<path d="M193.3 29.1h4.9M196.5 31.6v20.6M202 29.1h1.1M193.3 54.7h5.5M196 52.2h1l-.5 2.5zM196.5 54.7v2.5M202.6 54.7h.5" fill="none" stroke="#f00" stroke-width=".25"/>
<path d="M196.5 54.7l.5 2.5h-1z" fill="#f00"/>
<path d="M196.5 54.7l.5 2.5h-1zM196.5 77.8v2.5" fill="none" stroke="#f00" stroke-width=".25"/>
<path d="M196 77.8h1l-.5 2.5z" fill="#f00"/>
<path d="M193.3 54.7h5.5M196.5 57.2v20.6M202.6 54.7h.5M196 77.8h1l-.5 2.5zM193.3 80.3h6.1M196.5 102.8v2.4" fill="none" stroke="#f00" stroke-width=".25"/>
<path d="M196 102.8h1l-.5 2.4z" fill="#f00"/>
<path d="M196.5 80.3v2.5M196 102.8h1l-.5 2.4z" fill="none" stroke="#f00" stroke-width=".25"/>
<path d="M196.5 80.3l.5 2.5h-1z" fill="#f00"/>
<path d="M193.3 80.3h6.1M196.5 80.3l.5 2.5h-1zM196.5 82.8v20M193.3 105.2h9.8" fill="none" stroke="#f00" stroke-width=".25"/>
<g fill="none" stroke="#000" stroke-width=".25">
<path d="M52.5 54.8l3.3 2.3-3.3 2.3zM96.5 54l4-5.2v28.3l4-5.2M102.1 105.3l2.2 3.3h-4.6zM25 190.5h87v11.3h-87zM25 194.2h87M25 198h87M33.7 194.2v7.6M40.3 194.2v7.6M80.9 194.2v7.6M96.8 194.2v7.6"/>
<circle cx="100" cy="19.5" r=".84"/>
<circle cx="100" cy="19.5" r="1.72"/>
<circle cx="147.4" cy="65.2" r="1.7"/>
<circle cx="147.5" cy="65.2" r=".85"/>
</g>
<g font-size="3.5">
<text x="173.9" y="175.7">LATERAL DIREITA 450X420,X15,5 MM</text>
<text x="173.4" y="189.7">1LE055</text>
<text x="225.1" y="189.7">1LE055</text>
<text x="273.6" y="189.7">1</text>
</g>
<text font-size="3.4" x="265.7" y="135.4">LEGENDA</text>
<g font-size="2.7">
<text x="153.5" y="172.8">Herivelto</text>
<text x="153.5" y="186.6">19/04/12</text>
<text x="25.9" y="197.1">ZONE</text>
<text x="34.6" y="197.1">REV</text>
<text x="52.1" y="197.1">DESCRIPTION</text>
<text x="56.3" y="193.4">REVISION HISTORY</text>
<text x="85.6" y="197.1">DATE</text>
<text x="97.7" y="197.1">APPROVED</text>
<text x="153.5" y="193.4">mm</text>
<text x="36.3" y="200.9">2</text>
<text x="43.7" y="201">ALTERAÇÃO NA MARCAÇÃO</text>
<text x="81.9" y="200.7">10/10/2012</text>
<text x="98.5" y="200.9">LEANDRO</text>
<text x="153.5" y="200.8">1/1</text>
</g>
<g font-size="2.1" fill="#f00">
<text x="99" y="9.6">450</text>
<text x="61" y="15.1">65</text>
<text x="83" y="15.1">160</text>
<text x="115" y="15.1">160</text>
<text x="138.1" y="15.1">65</text>
<text x="205.7" y="13.7">15.5</text>
<text x="45.5" y="27.2" transform="rotate(-90 45.5 27.2)">39.5</text>
<text x="154" y="26" transform="rotate(-90 154 26)">27.5</text>
<text x="194.9" y="27.2" transform="rotate(-90 194.9 27.2)">39.5</text>
<text x="206" y="38.4">11</text>
<text x="45.5" y="43.6" transform="rotate(-90 45.5 43.6)">128</text>
<text x="154" y="43" transform="rotate(-90 154 43)">195.5</text>
<text x="194.9" y="43.6" transform="rotate(-90 194.9 43.6)">128</text>
<text x="101.6" y="57.5">320</text>
<text x="139.4" y="57.5">52</text>
<text x="39.8" y="65.8" transform="rotate(-90 39.8 65.8)">420.5</text>
<text x="45.5" y="69.2" transform="rotate(-90 45.5 69.2)">128</text>
<text x="62.4" y="69.1">78</text>
<text x="194.9" y="69.2" transform="rotate(-90 194.9 69.2)">128</text>
<text x="154" y="79.5" transform="rotate(-90 154 79.5)">120</text>
<text x="45.5" y="94.5" transform="rotate(-90 45.5 94.5)">125</text>
<text x="194.9" y="94.3" transform="rotate(-90 194.9 94.3)">125</text>
<text x="154" y="99.6" transform="rotate(-90 154 99.6)">77.5</text>
<text x="55" y="113.6">7.5</text>
<text x="98.9" y="113.6">442.5</text>
<text x="61" y="125.5">65</text>
<text x="83" y="125.5">160</text>
<text x="115" y="125.5">160</text>
<text x="138" y="125.5">65</text>
<text x="45.5" y="137.6" transform="rotate(-90 45.5 137.6)">15.5</text>
<text x="74.2" y="136.2" transform="rotate(-90 74.2 136.2)">11</text>
<text x="62.4" y="150.6">78</text>
<text x="101.6" y="150.6">320</text>
<text x="139.4" y="150.6">52</text>
<text x="49.9" y="162.3" transform="rotate(-90 49.9 162.3)">15.5</text>
<text x="62.7" y="164.3" transform="rotate(-90 62.7 164.3)">3</text>
</g>
<g font-size="2.1" fill="#00f">
<text x="63.7" y="18.5">C</text>
<text x="50.3" y="73.8">B</text>
<text x="149.2" y="73.8">B</text>
<text x="49.7" y="97.8">A</text>
<text x="150.4" y="97.8">A</text>
<text x="63.7" y="111.2">C</text>
</g>
<g font-size="2.1">
<text x="54.7" y="57.8" transform="rotate(-90 54.7 57.8)">C</text>
<text x="102.7" y="106.5" transform="rotate(180 102.7 106.5)">C</text>
<text x="201.5" y="116.5">SECTION C-C</text>
<text x="202.2" y="119">SCALE 1 / 5</text>
<text x="95.1" y="143.3">SECTION A-A</text>
<text x="266.3" y="141.1">Sentido da Veia</text>
<text x="95.8" y="145.8">SCALE 1 / 5</text>
<text x="259.8" y="146.7">C</text>
<text x="266.3" y="147.2">Borda Carta 0,4mm</text>
<text x="266.3" y="153.1">Borda ABS 2mm Redonda</text>
<text x="266.3" y="159">Borda ABS 0,4mm</text>
<text x="95.2" y="167.3">SECTION B-B</text>
<text x="266.3" y="164.4">Sem Borda</text>
<text x="95.9" y="169.8">SCALE 1 / 5</text>
<text x="148.4" y="169.3">Projetista:</text>
<text x="173.5" y="169.5">Descrição:</text>
<text x="148.4" y="176.6">Revisor:</text>
<text x="148.4" y="183.2">Data:</text>
<text x="173.4" y="183.3">Código Padrão:</text>
<text x="225.1" y="183.3">Código Interno:</text>
<text x="268" y="183.2">Rev.:</text>
<text x="148.4" y="190.5">Unid. Medida:</text>
<text x="148.4" y="197.2">Folha:</text>
<text x="205.3" y="199.5">ESTE DESENHO NÃO PODE SER REPRODUZIDO SEM AUTORIZAÇÃO</text>
</g>
<g font-size="1.9" fill="#f00">
<text x="200.9" y="30.5" transform="rotate(-90 200.9 30.5)">⌀8</text>
<text x="201.4" y="56.7" transform="rotate(-90 201.4 56.7)">⌀10</text>
<text x="202" y="81.7" transform="rotate(-90 202 81.7)">⌀8</text>
<text x="67.3" y="130.2">⌀8</text>
<text x="98.7" y="129.5">⌀10</text>
<text x="131.3" y="130">⌀8</text>
<text x="69.8" y="155.7">⌀3</text>
<text x="133.9" y="155.4">⌀3</text>
</g>
<g font-size="1.8">
<text x="119.9" y="186">BRAVO IND. E COMÉRCIO</text>
<text x="122.7" y="188.1">DE MÓVEIS S.A.</text>
<text x="119.9" y="192.4">Rua Giuseppe Urani, 111</text>
<text x="122.2" y="196.7">Uberlândia - MG</text>
<text x="123.3" y="194.6">Polo Moveleiro</text>
<text x="119.9" y="201">FONE: 55 (34) 3292-6900</text>
<text x="123.3" y="198.8">CEP:38402-359</text>
</g>
</svg>
